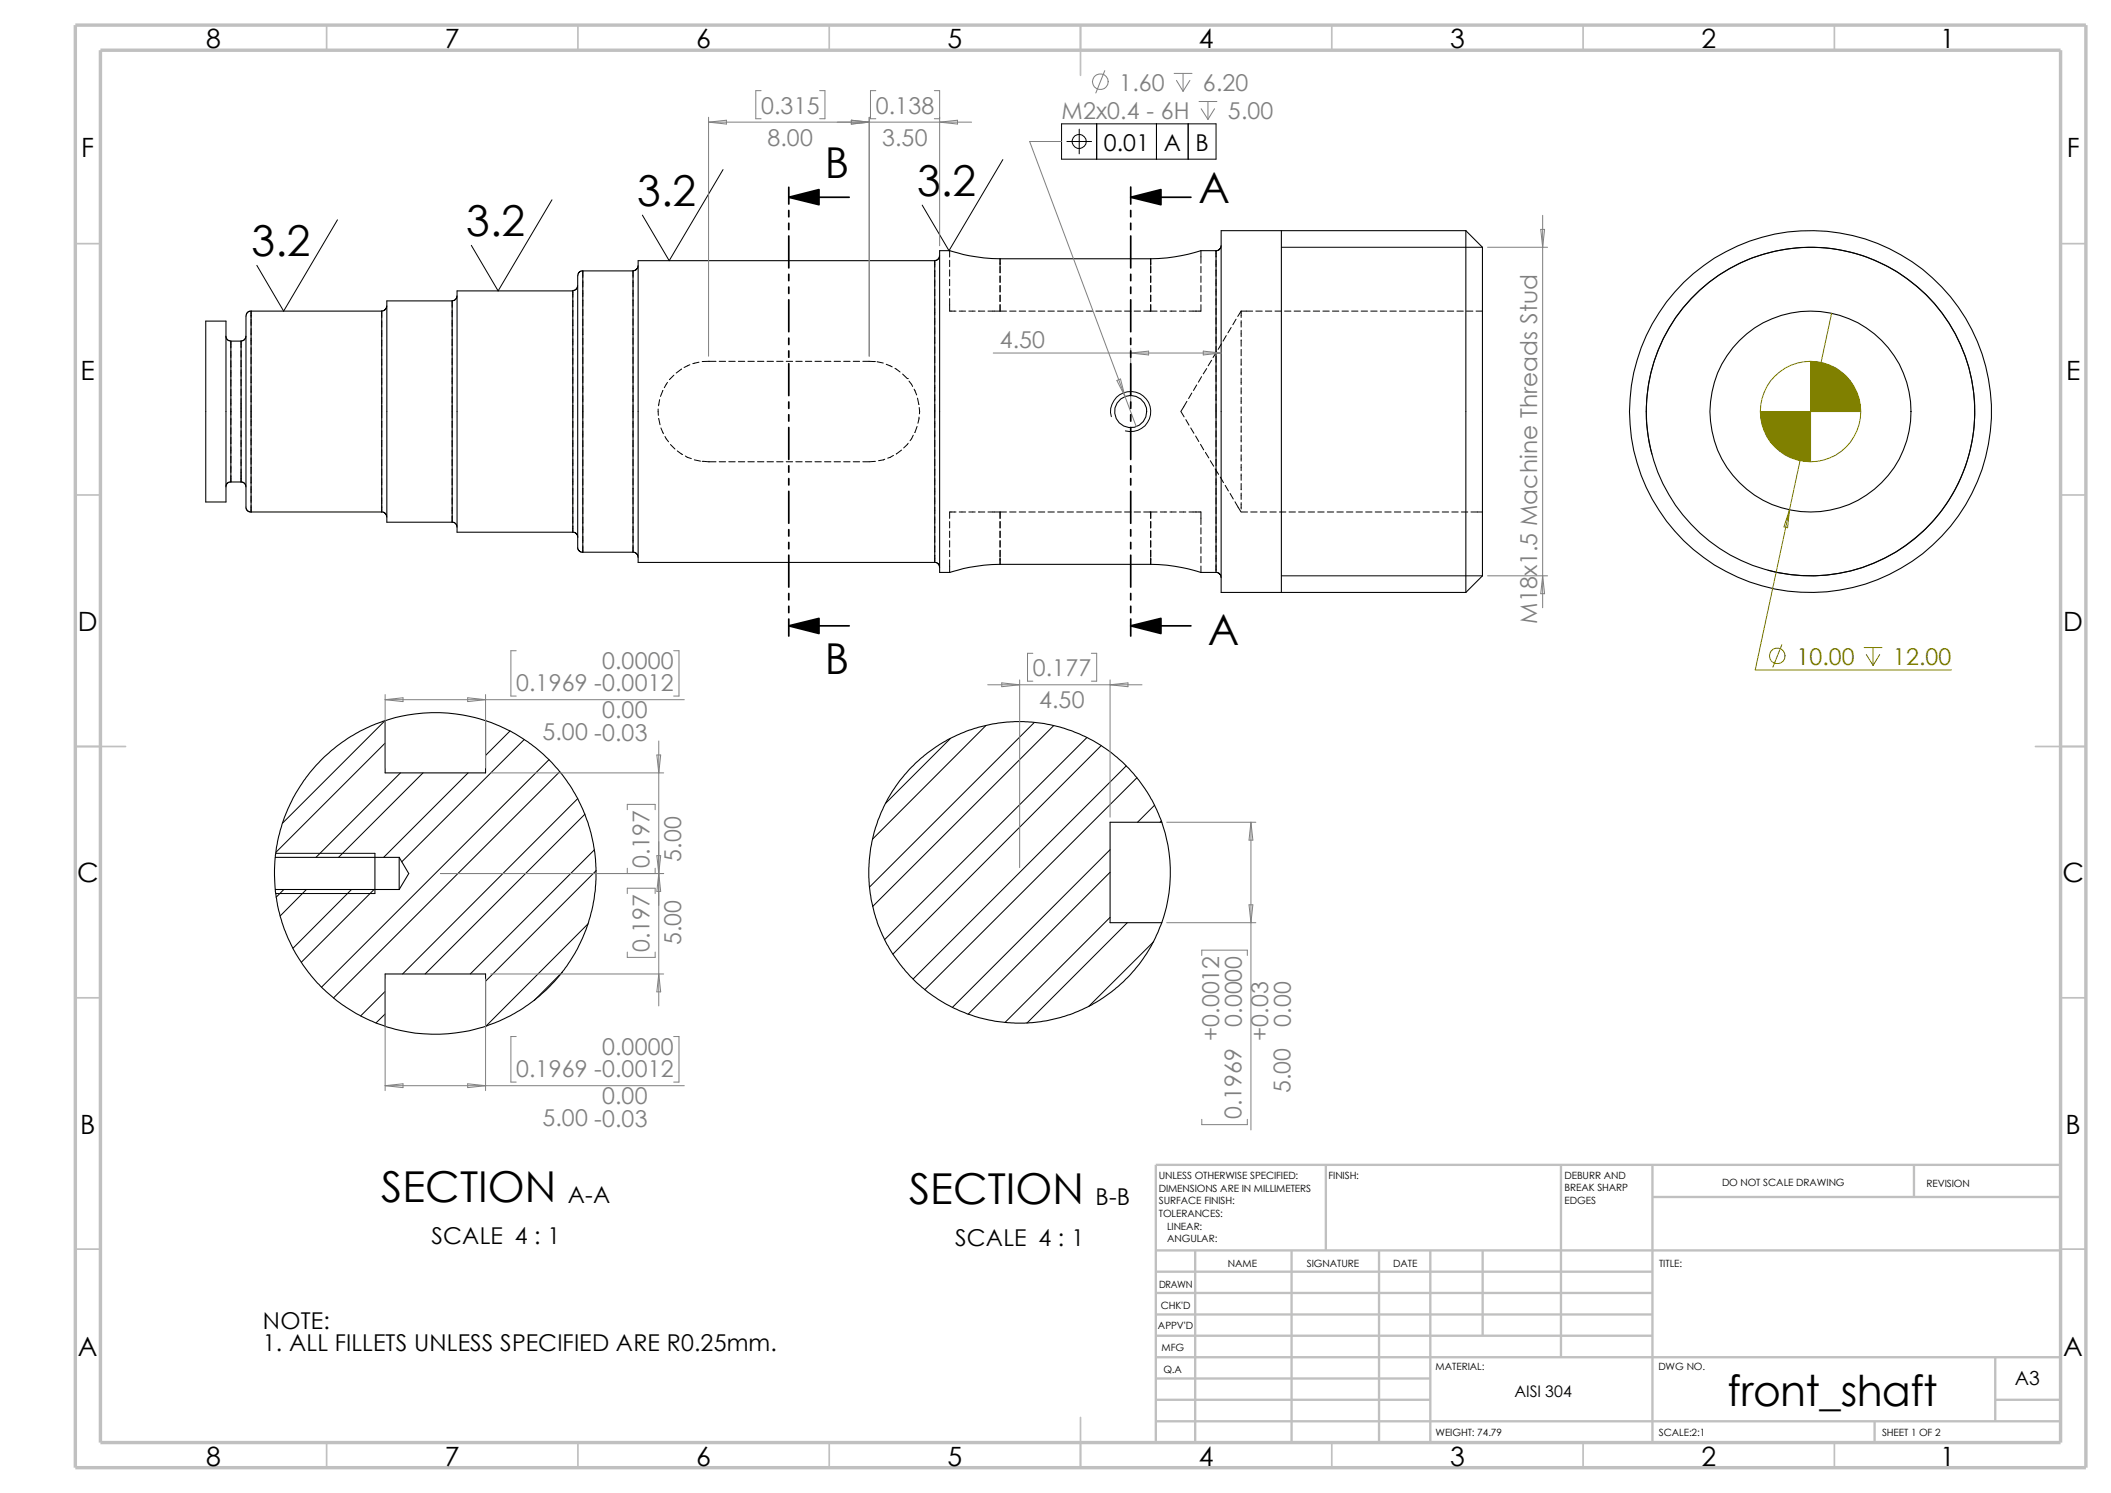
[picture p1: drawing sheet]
<svg xmlns="http://www.w3.org/2000/svg" width="420mm" height="297mm" viewBox="0 0 420 297" stroke-linecap="round" stroke-linejoin="round" font-family="sans-serif">
<g fill="none" stroke="#c0c0c0" stroke-width=".34">
<path d="M65 5v5M115 5v5M165 5v5M215 5v10M265 5v5M315 5v5M365 5v5M15 48.5h5M410 48.5h5M15 98.5h5M410 98.5h5M15 148.5h10"/>
<path d="M405 148.5h10M15 198.5h5M410 198.5h5M15 248.5h5M410 248.5h5M65 287v5M115 287v5M165 287v5M215 282v10M265 287v5M315 287v5M365 287v5"/>
</g>
<g fill="none" stroke="#c0c0c0" stroke-width=".47">
<path d="M263.8 231.7v17.1M310.6 231.7v38.3M328.8 238.1h81.2M328.8 231.7v55.3M380.8 231.7v6.4M410 231.7h-180v55.3M230 253h98.8M230 257.2h98.8M230 248.8h180M237.8 248.8v38.2M257 248.8v38.2M274.4 248.8v38.2"/>
<path d="M284.6 248.8v38.2M295 248.8v16.9M230 278.5h54.6M230 270h180M230 274.2h54.6M230 261.5h98.8M230 265.7h98.8M397 278.5h13M397 270v12.7M230 282.7h180M373 282.7v4.3"/>
</g>
<path d="M15 5h400v287h-400zM20 10h390v277h-390z" fill="none" stroke="#c0c0c0" stroke-width=".68" stroke-linecap="butt"/>
<g fill="none" stroke="#000" stroke-width=".2">
<path d="M109.8 39.8l-10.7 18.1-5.3-9.1M143.8 33.7l-10.7 18.2-5.3-9.1M199.5 31.7l-10.7 18.2-5.3-9.1M211.2 24.6h30.7v7.1h-30.7zM212.3 28.2h4.9M214.7 25.7v4.9M218.2 24.6v7.1M230.1 24.6v7.1M236.4 24.6v7.1M67.1 43.7l-10.7 18.2-5.3-9.1M90 59.9v1.2M114 57.9v1.2"/>
<path d="M114 59.8v1.2M116 53.9v1.3M116 55.8v1.3M116 57.7v1.3M116 59.6v1.3M125.9 53.9v1.3M125.9 55.8v1.3M125.9 57.7v1.3M125.9 59.6v1.3M186 51.9v1.2M186 53.8v1.2M186 55.7v1.2"/>
<path d="M186 57.6v1.2M186 59.5v1.2M188.9 59.4v2.5h1.3M188.9 49.9v1.2M188.9 51.8v1.2M188.9 53.7v1.2M188.9 55.6v1.3M188.9 57.5v1.3M199 51.5v1.2M199 53v1.3M199 54.9v1.3M199 56.8v1.3"/>
<path d="M199 58.7v1.3M228.9 51.5v1.2M228.9 53v1.3M228.9 54.9v1.3M228.9 56.8v1.3M228.9 58.7v1.3M238.9 49.9v2.5M238.9 53v1.3M238.9 54.9v1.3M238.9 56.8v1.3M238.9 58.7v1.3M241.9 49.9v1.2"/>
<path d="M241.9 51.8v1.2M241.9 53.7v1.2M241.9 55.6v1.3M241.9 57.5v1.3M241.9 59.4v1.3M254.9 49.2h40M45.9 67.9v1.3M45.9 69.8v1.3M45.9 71.8v1.2M45.9 73.7v1.2M45.9 75.6v1.2M45.9 77.5v1.2"/>
<path d="M45.9 79.4v1.2M48 67.9v1.2M48 69.8v1.2M48 71.7v1.2M48 73.6v1.2M48 75.5v1.3M48 77.4v1.3M48 79.3v3.8M50 61.9v1.3M50 63.5v1.2M50 65.4v1.2M50 67.3v1.2"/>
<path d="M50 69.2v1.2M50 71.1v1.2M50 73v1.3M50 74.9v1.3M50 76.8v1.3M50 78.7v1.3M75.9 61.9v1.3M75.9 63.8v1.3M75.9 65.7v1.3M75.9 67.6v1.3M75.9 69.5v1.3M75.9 71.4v1.3"/>
<path d="M75.9 73.3v1.3M75.9 75.2v1.3M75.9 77.1v1.3M75.9 79v1.3M90 61.8v1.2M90 63.7v1.2M90 65.6v1.2M90 67.5v1.2M90 69.4v1.3M90 71.3v1.3M90 73.2v1.3M90 75.1v1.3"/>
<path d="M90 77v1.3M90 78.9v1.3M114 61.7v1.2M114 63.6v1.3M114 65.5v1.3M114 67.4v1.3M114 69.3v1.3M114 71.2v1.3M114 73.1v1.3M114 75v1.3M114 76.9v1.3M114 78.8v1.3"/>
<path d="M116 61.6v1.2M116 63.5v1.2M116 65.4v1.2M116 67.3v1.2M116 69.2v1.2M116 71.1v1.2M116 73v1.3M116 74.9v1.3M116 76.8v1.3M116 78.7v1.3M125.9 61.5v1.3M125.9 63.4v1.3"/>
<path d="M125.9 65.3v1.3M125.9 67.2v1.3M125.9 69.1v1.3M125.9 71v1.3M125.9 72.9v1.3M125.9 74.8v1.3M125.9 76.8v1.2M125.9 78.7v1.2M131.2 79.5l-.2 1.2M131.9 77.7l-.5 1.2M132.8 76.1l-.6 1M134.1 74.6l-.9 .9"/>
<path d="M135.6 73.4l-1.1 .8M137.2 72.6l-1.1 .5M139.1 72.1l-1.3 .2M142.5 71.9h-2.8M143.1 71.9h1.3M145 71.9h1.3M146.9 71.9h1.3M148.8 71.9h1.3M150.7 71.9h1.3M152.6 71.9h1.3M154.5 71.9h1.3M156.4 71.9h1.3"/>
<path d="M158.3 71.9h1.3M160.2 71.9h1.3M162.1 71.9h1.3M164 71.9h1.3M165.9 71.9h1.3M167.9 71.9h1.2M169.8 71.9h1.2M171.7 71.9h1.2M172.9 71.9h1.3M174.5 72l1.2 .2M176.3 72.5l1.2 .5M178.1 73.3l1 .7"/>
<path d="M179.6 74.4l.9 .9M180.5 75.3h.1M180.8 75.8l.8 1.1M181.9 77.4l.5 1.2M182.5 79.2l.3 1.2M186 61.4v1.3M186 63.3v1.3M186 65.2v1.3M186 67.1v1.3M186 69v1.3M186 70.9v1.3M186 72.8v1.3"/>
<path d="M186 74.7v1.3M186 76.6v1.3M186 78.5v1.3M190.8 61.9h1.3M192.7 61.9h1.3M194.6 61.9h1.3M196.6 61.9h3.6M199 60.6v1.3M200.9 61.9h1.2M202.8 61.9h1.2M204.7 61.9h1.3M206.6 61.9h1.3"/>
<path d="M208.5 61.9h1.3M210.4 61.9h1.3M212.3 61.9h1.3M214.2 61.9h1.3M216.1 61.9h1.3M218 61.9h1.3M219.9 61.9h1.3M221.8 61.9h1.3M223.7 61.9h1.3M225.6 61.9h1.3M227.5 61.9h2.7M228.9 60.6v1.3"/>
<path d="M230.8 61.9h1.3M232.7 61.9h1.3M234.7 61.9h1.2M236.1 79.8l-1.2 2M237.1 78.2l-.6 1.1M238.1 76.6l-.7 1.1M238.9 60.6v1.3h-2.3M239.1 74.9l-.7 1.1M240.1 73.3l-.7 1.1M241 71.7l-.6 1.1M241.9 61.3v1.3M241.9 63.2v1.3"/>
<path d="M241.9 65.1v1.3M241.9 67v1.3M241.9 68.9v1.3M241.9 70.8v1.3M241.9 72.7v1.3M241.9 74.6v1.3M241.9 76.5v1.3M241.9 78.4v1.3M242 70l-.7 1.1M243 68.4l-.6 1.1M244 66.8l-.7 1.1M244.9 65.2l-.6 1"/>
<path d="M245.9 63.5l-.6 1.1M246.9 61.9v1.3M246.9 63.8v1.3M246.9 65.7v1.3M246.9 67.6v1.3M246.9 69.5v1.3M246.9 71.4v1.3M246.9 73.3v1.3M246.9 75.2v1.3M246.9 77.1v1.3M246.9 79v1.3M246.9 61.9h2.3"/>
<path d="M246.9 61.9l-.6 1M249.9 61.9h1.2M251.8 61.9h1.2M253.7 61.9h1.2M255.6 61.9h1.2M257.5 61.9h1.2M259.4 61.9h1.2M261.3 61.9h1.3M263.2 61.9h1.3M265.1 61.9h1.3M267 61.9h1.3M268.9 61.9h1.3"/>
<path d="M270.8 61.9h1.3M272.7 61.9h1.3M274.6 61.9h1.3M276.5 61.9h1.3M278.4 61.9h1.3M280.3 61.9h1.3M282.2 61.9h1.3M284.1 61.9h1.3M286 61.9h1.3M288 61.9h1.2M289.9 61.9h1.2M291.8 61.9h1.2"/>
<path d="M293.7 61.9h1.2M45.9 81.3v1.2M45.9 83.2v1.3M45.9 85.1v1.3M45.9 87v1.3M45.9 88.9v1.3M45.9 90.8v1.3M45.9 92.7v1.3M45.9 94.6v1.3M48 83.8v1.2M48 85.7v1.3M48 87.6v1.3"/>
<path d="M48 89.5v1.3M48 91.4v1.3M48 93.3v2.6M50 80.6v2.5M50 83.4v1.3M50 85.3v1.3M50 87.2v1.3M50 89.2v1.2M50 91.1v1.2M50 93v1.2M50 94.9v1.2M50 96.8v1.2"/>
<path d="M50 98.7v1.2M75.9 80.6v2.5M75.9 83.8v1.2M75.9 85.7v1.3M75.9 87.6v1.3M75.9 89.5v1.3M75.9 91.4v1.3M75.9 93.3v1.3M75.9 95.2v1.3M75.9 97.1v1.3M75.9 99v1.3M90 80.6v2.5"/>
<path d="M90 83.8v1.2M90 85.7v1.3M90 87.6v1.3M90 89.5v1.3M90 91.4v1.3M90 93.3v1.3M90 95.2v1.3M90 97.1v1.3M90 99v1.3M114 80.6v2.5M114 83.8v1.2M114 85.7v1.3"/>
<path d="M114 87.6v1.3M114 89.5v1.3M114 91.4v1.3M114 93.3v1.3M114 95.2v1.3M114 97.1v1.3M114 99v1.3M116 80.6v2.6M116 83.8v1.3M116 85.7v1.3M116 87.6v1.3M116 89.5v1.3"/>
<path d="M116 91.4v1.3M116 93.3v1.3M116 95.2v1.3M116 97.2v1.2M116 99.1v1.2M125.9 80.6v2.5M125.9 83.8v1.2M125.9 85.7v1.3M125.9 87.6v1.3M125.9 89.5v1.3M125.9 91.4v1.3M125.9 93.3v1.3"/>
<path d="M125.9 95.2v1.3M125.9 97.1v1.3M125.9 99v1.3M130.9 81.4l.1 1.2M131 83.3l.3 1.2M131.5 85.1l.5 1.2M132.3 86.8l.7 1.1M133.4 88.4l.9 .9M134.7 89.7l1.1 .7M136.4 90.7l1.1 .5M138.1 91.5l1.3 .2M139.7 91.8l2.8 .1"/>
<path d="M143.1 91.9h1.3M145 91.9h1.3M146.9 91.9h1.3M148.8 91.9h1.3M150.7 91.9h1.3M152.6 91.9h1.3M154.5 91.9h1.3M156.4 91.9h1.3M158.3 91.9h1.3M160.2 91.9h1.3M162.1 91.9h1.3M164 91.9h1.3"/>
<path d="M165.9 91.9h1.3M167.9 91.9h1.2M169.8 91.9h1.2M174.2 91.8l-2.5 .1M176 91.4l-1.2 .3M177.8 90.6l-1.2 .5M179.4 89.5l-1.1 .8M180.7 88.2l-.9 .9M181.7 86.6l-.6 1.1M182.5 84.8l-.5 1.2M182.8 83l-.2 1.2M182.9 81.1v1.2"/>
<path d="M186 80.4v2.7M186 83.8v1.2M186 85.7v1.3M186 87.6v1.3M186 89.5v1.3M186 91.4v1.3M186 93.3v1.3M186 95.2v1.3M186 97.1v1.3M186 99v1.3M221.1 82.9a4 4 0 0 1 3.5-5 4 4 0 0 1 4.3 4.4 4 4 0 0 1-5 3.4M234.9 81.9l.7 1"/>
<path d="M235.9 83.5l.7 1.1M236.9 85.1l.6 1.1M237.9 86.7l.6 1.1M238.8 88.4l.7 1.1M239.8 90l.7 1.1M240.8 91.7l.7 1.1M241.8 93.3l.6 1.1M241.9 80.3v2.8M241.9 83.8v1.2M241.9 85.7v1.3M241.9 87.6v1.3M241.9 89.5v1.3"/>
<path d="M241.9 91.4v1.3M241.9 93.3v1.3M241.9 95.2v1.3M241.9 97.1v1.3M241.9 99v1.3M242.8 94.9l.6 1.1M243.8 96.6l.6 1.1M244.7 98.2l.7 1.1M245.7 99.8l1.2 2M246.9 80.9v1.3M246.9 82.8v1.3M246.9 84.8v1.2"/>
<path d="M246.9 86.7v1.2M246.9 88.6v1.2M246.9 90.5v1.2M246.9 92.4v1.2M246.9 94.3v1.2M246.9 96.2v1.3M246.9 98.1v1.3M246.9 100v1.3M328.6 90.3a32.7 32.7 0 0 1 28.8-41 32.7 32.7 0 0 1 35.4 35.4 32.7 32.7 0 0 1-41.1 28.8M50 100.6v1.3M75.9 100.6v1.3M90 100.9v1.3"/>
<path d="M90 102.6v1.3M114 100.9v1.3M114 102.8v1.3M114 104.6v1.3M116 101v1.2M116 102.9v1.2M116 104.8v1.2M116 106.7v1.2M116 108.6v1.3M125.9 100.9v1.3M125.9 102.8v1.3M125.9 104.7v1.3"/>
<path d="M125.9 106.6v1.3M125.9 108.5v1.3M186 100.9v1.3M186 102.8v1.3M186 104.7v1.3M186 106.6v1.3M186 108.5v1.3M186 110.4v1.3M188.9 103.8v1.2M188.9 105.7v1.2M188.9 107.6v1.2M188.9 109.5v1.2"/>
<path d="M188.9 111.4v2.5M190.2 101.9h-1.3v1.2M190.8 101.9h1.3M192.7 101.9h1.3M194.6 101.9h1.3M196.6 101.9h3.6M199 101.9v1.2M199 103.8v1.2M199 105.7v1.2M199 107.6v1.2M199 109.5v1.2M199 111v1.3"/>
<path d="M200.9 101.9h1.2M202.8 101.9h1.2M204.7 101.9h1.3M206.6 101.9h1.3M208.5 101.9h1.3M210.4 101.9h1.3M212.3 101.9h1.3M214.2 101.9h1.3M216.1 101.9h1.3M218 101.9h1.3M219.9 101.9h1.3M221.8 101.9h1.3"/>
<path d="M223.7 101.9h1.3M225.6 101.9h1.3M227.5 101.9h2.7M228.9 101.9v1.2M228.9 103.8v1.2M228.9 105.7v1.2M228.9 107.6v1.2M228.9 109.5v1.2M228.9 111v1.3M230.8 101.9h1.3M232.7 101.9h1.3M234.7 101.9h1.2"/>
<path d="M236.6 101.9h2.3v2.5M238.9 105v1.3M238.9 106.9v1.3M238.9 108.8v1.3M238.9 110.7v1.3M238.9 112.6v1.3M241.9 100.9v1.3M241.9 102.8v1.3M241.9 104.7v1.3M241.9 106.6v1.3M241.9 108.5v1.3M241.9 110.4v1.3"/>
<path d="M241.9 112.4v1.2M246.9 101.9h1.3M248.8 101.9h1.3M250.7 101.9h1.3M252.6 101.9h1.3M254.6 101.9h1.2M254.9 114.6h40M256.5 101.9h1.2M258.4 101.9h1.2M260.3 101.9h1.2M262.2 101.9h1.2M264.1 101.9h1.2"/>
<path d="M266 101.9h1.3M267.9 101.9h1.3M269.8 101.9h1.3M271.7 101.9h1.3M273.6 101.9h1.3M275.5 101.9h1.3M277.4 101.9h1.3M279.3 101.9h1.3M281.2 101.9h1.3M283.1 101.9h1.3M285 101.9h1.3M286.9 101.9h1.3"/>
<path d="M288.8 101.9h1.3M290.7 101.9h1.3M292.7 101.9h2.2M76.6 143.4l-20.4 20.3M76.6 147.8l-21.7 21.7M79.7 153.8l-16.8 16.8M84.2 153.8l-16.8 16.8M93.1 153.8l-16.8 16.8M101.5 145.4l-4.9 4.9M104.3 147.1l-24.4 24.3M109.2 151.1l-45.2 45.3M111.4 153.5l-45.1 45"/>
<path d="M114.9 158.9l-34.8 34.9M189.1 146.9l-12.9 12.9M196.2 144.3l-22.6 22.6M205.8 143.7l-32.8 32.8M209.6 144.4l-36 35.9M216.2 146.7l-40.2 40.2M219.1 148.3l-41.5 41.5M224.1 152.4l-42.4 42.4M226.2 154.7l-42.2 42.2M54.9 177.8h19.7M54.9 169.8h19.7M56.5 177l-1.6 1.5"/>
<path d="M61 177l-5.2 5.2M69.9 177l-11.6 11.6M74.4 177l-14.5 14.4M116.4 162l-31.8 31.8M118.3 169l-24.7 24.8M118.6 173.2l-22 22M220.9 169l-31.4 31.4M220.9 173.5l-28.3 28.3M229.7 160.2l-3.4 3.4M231.1 163.3l-.3 .3M76.6 197.2l-4.8 4.9M111.9 193.4l-5.6 5.7"/>
<path d="M117 183.8l-20.4 20.4M220.9 182.5l-21 20.9M224.3 183.6l-20 19.9M229.5 187.3l-12.9 12.9M76.6 201.7l-1.8 1.8"/>
<circle cx="214.7" cy="28.1" r="1.4"/>
</g>
<g fill="none" stroke="#000" stroke-width=".21">
<path d="M90 59.9h-13v44h13M90 59.9v44M90.9 58.9l-.2 .6-.7 .4M114 57.9h-23.1v48h23.1M114 57.9v48M114.9 56.9l-.2 .6-.7 .3M116 53.9h9.9M116 53.9h-.5l-.4 .3-.2 .8v54.1l.5 .6 .6 .2M116 53.9v56h9.9M125.9 53.9v56M127 52.9l-.3 .6-.8 .4M186 51.9h-59v60h59"/>
<path d="M186 51.9v60M186.9 50.9l-.2 .6-.7 .4M241.9 49.9h-3a33.3 33.3 0 0 1-10 1.6h-29.9a32.1 32.1 0 0 1-10-1.6h-2.1v64a10.2 10.2 0 0 0 4.7-.8l4.1-.7 3.3-.1h29.9a33.3 33.3 0 0 1 10 1.6h3M241.9 49.9v64M243 48.9l-.3 .6-.8 .4M254.9 45.9v72M291.6 45.9h-48.6v72h48.6M291.6 45.9l3.3 3.3v65.4l-3.3 3.3M291.6 45.9v72M40.9 63.9h4.1v36h-4.1zM44.9 66.9l.4 .7 .6 .3M45.9 67.9h2.1"/>
<path d="M45.9 67.9v28h2.1M48 67.9v28M48.9 66.9l-.2 .6-.7 .4M50 61.9h25.9M50 61.9h-.5l-.4 .3-.2 .8v38.1l.5 .6 .6 .2M50 61.9v40h25.9M75.9 61.9v40M77 60.9l-.3 .6-.8 .4M45.9 95.8l-.4 .1-.4 .3-.1 .7M48 95.9h.3l.4 .3 .2 .7M75.9 101.9h.4l.4 .3 .3 .7M90 103.9h.3l.4 .3 .2 .7"/>
<path d="M114 105.9h.3l.4 .3 .3 .7M125.9 109.9h.4l.4 .3 .3 .7M186 111.9h.4l.3 .3 .2 .7M241.9 113.9h.4l.4 .3 .3 .7M76.6 143.4a31.8 31.8 0 0 0-21.8 27.2M76.6 143.4a31.7 31.7 0 0 1 20 0v10.4h-20zM96.6 143.3l.8 .3a32 32 0 0 1 21.2 30.6 32 32 0 0 1-22 30M54.8 177h24.6M54.8 170.6h24.6M54.8 170.6a28.8 28.8 0 0 0 0 6.4M54.8 177a31.9 31.9 0 0 0 21.8 27.1M74.6 169.8v8"/>
<path d="M79.4 170.6v6.4M79.4 170.6l1.9 3.2-1.9 3.2M231.1 163.6a30.1 30.1 0 0 1 0 20M231.1 163.6l-.5-1.4a30 30 0 0 0-46.4-12.1 30 30 0 0 0 1.2 47.9 30 30 0 0 0 45.7-14.4M231.1 163.6h-10.2v20h10.2M76.6 193.8h20v10.4a32.4 32.4 0 0 1-20 0z"/>
<circle cx="224.9" cy="81.9" r="3.2"/>
<circle cx="360.2" cy="81.9" r="36"/>
<circle cx="360.2" cy="81.9" r="20"/>
<circle cx="360.2" cy="81.9" r="32.7"/>
</g>
<g fill="none" stroke="#808080" stroke-width=".2">
<path d="M151.4 18h-1v5.6h1M163.1 18h1v5.6h-1M174.2 18h-1v5.6h1M185.9 18h1v30.9M219.8 14.1l-1.8 4.4M233.6 14.6h3.6M234.1 16l1.3 2.2M235.4 14.6v3.6M236.7 16l-1.3 2.2M141 24.3l3.5-.4v.8zM141 23.3v47.6M141 24.3h52.3"/>
<path d="M169.4 23.9l3.5 .4-3.5 .4zM172.9 23.3v47.6M185.9 23.6h1M186.9 24.3l3.6-.4v.8zM211.2 28.2h-6.3l18.9 50.7M238.5 20.2h3.6M239 21.6l1.3 2.1M240.3 20.2v3.5M241.6 21.6l-1.3 2.1M296 49.2h11.9M306.5 45.6h.8l-.4 3.6zM306.9 42.8v78.1"/>
<path d="M197.6 70.2h45.4M222.2 75.7l.7-.3 .9 3.5zM223.8 78.9l2.3 6M225 70.2l3.5-.4v.8zM225 69.3v11.6M239.4 69.8l3.6 .4-3.6 .4zM296 114.6h11.9M306.9 114.6l.4 3.5h-.8zM76.6 139.2l3.6-.4v.8zM76.6 138.2v14.6M76.6 139.2h59.5M93 138.8l3.6 .4-3.6 .4z"/>
<path d="M96.6 138.2v14.6M102.7 129.5h-1.1v9h1.1M134 129.5h1.1v9h-1.1M196.5 136.2h30.7M199.3 135.8l3.6 .4-3.6 .4zM202.9 135.3v37.3M205.5 130h-1.1v5.5h1.1M217.1 130h1.1v5.5h-1.1M220.9 135.3v27.3M220.9 136.2l3.5-.4v.8zM97.6 153.8h34.4M130.7 150.2h.7l-.3 3.6z"/>
<path d="M131.1 147.4v52.7M87.6 173.8h44.4M124.8 161.1v-1.1h5.5v1.1M124.8 172.7v1.1M124.8 177.8v-1.1h5.5v1.1M130.3 172.7v1.1M130.7 170.2h.7l-.7 7.1h.7zM232.1 163.6h17.8M248.9 163.6l.4 3.5h-.8zM248.9 163.6v61.2M76.6 194.8v22.2M96.6 194.8v22.2"/>
<path d="M97.6 193.8h34.4M124.8 189.4v1.1h5.5v-1.1M131.1 193.8l.3 3.5h-.7zM232.1 183.6h17.8M239.1 190.1v-1.1h9.1v1.1M248.5 180h.8l-.4 3.6zM76.6 216l3.6-.4v.8zM76.6 216h59.5M93 215.6l3.6 .4-3.6 .4zM102.7 206.2h-1.1v9.1h1.1M134 206.2h1.1v9.1h-1.1M239.1 222.7v1h9.1v-1"/>
<circle cx="218.9" cy="16.3" r="1.56"/>
</g>
<g fill="#808000" stroke="#808000" stroke-width=".2">
<path d="M350.2 81.9h10v10a10 10 0 0 1-10-10z" fill-rule="evenodd"/>
<path d="M360.2 71.9a10 10 0 0 1 10 10h-10z" fill-rule="evenodd"/>
</g>
<g fill="none" stroke="#808000" stroke-width=".2">
<path d="M360.2 71.9a10 10 0 0 0-10 10M364.4 62.3l-8.4 39.1M370.2 81.9a10 10 0 0 1-10 10M356 101.4l-6.8 31.9h39M356 101.4l-.4 3.6-.7-.2zM354.5 128.3l-1.8 4.4M370.9 128.8h3.5M371.3 130.2l1.4 2.2M372.7 128.8v3.6M374 130.2l-1.3 2.2"/>
<circle cx="353.6" cy="130.5" r="1.56"/>
</g>
<path d="M156.9 39.2l6-1.5v3zM225 39.2l6-1.5v3zM156.9 124.5l6-1.5v3zM225 124.5l6-1.5v3z" fill="#000" stroke="#000" stroke-width=".34"/>
<g fill="none" stroke="#000" stroke-width=".34">
<path d="M156.9 39.2h12.1M156.9 37.3v3.3M225 39.2h11.9M225 37.2v3.4M156.9 41.9v1.2M156.9 44.4v1.3M156.9 46.9v6.4M156.9 54.6v1.2M156.9 57.1v1.3M156.9 59.6v6.4M225 41.9v1.2M225 44.4v1.3"/>
<path d="M225 46.9v6.4M225 54.6v1.2M225 57.1v1.3M225 59.6v6.4M156.9 67.3v1.2M156.9 69.8v1.3M156.9 72.3v6.4M156.9 80v1.2M225 67.3v1.2M225 69.8v1.3M225 72.3v6.4M225 80v1.2"/>
<path d="M156.9 82.5v1.3M156.9 85v6.4M156.9 92.7v1.2M156.9 95.2v1.3M156.9 97.7v6.4M225 82.5v1.3M225 85v6.4M225 92.7v1.2M225 95.2v1.3M225 97.7v6.4M156.9 105.4v1.2M156.9 107.9v1.3"/>
<path d="M156.9 110.4v6.4M156.9 118.1v1.2M225 105.4v1.2M225 107.9v1.3M225 110.4v6.4M225 118.1v1.2M156.9 124.5h12.1M156.9 120.6v1.3M156.9 123.1v3.4M225 124.5h11.9M225 120.6v1.3M225 123.1v3.4"/>
</g>
<g font-size="8.5">
<text x="164.1" y="35.4">B</text>
<text x="126.8" y="40.9">3.2</text>
<text x="182.5" y="38.9">3.2</text>
<text x="238.5" y="40.3">A</text>
<text x="92.8" y="46.9">3.2</text>
<text x="50" y="50.9">3.2</text>
<text x="240.3" y="128.2">A</text>
<text x="164.1" y="134.2">B</text>
<text x="75.9" y="239.1">SECTION</text>
<text x="180.8" y="239.6">SECTION</text>
<text x="343.7" y="279.7">front_shaft</text>
</g>
<g font-size="5.3">
<text x="41" y="9.6">8</text>
<text x="88.5" y="9.6">7</text>
<text x="138.5" y="9.6">6</text>
<text x="188.5" y="9.6">5</text>
<text x="238.5" y="9.6">4</text>
<text x="288.5" y="9.6">3</text>
<text x="338.5" y="9.6">2</text>
<text x="386" y="9.6">1</text>
<text x="16.2" y="31.3">F</text>
<text x="411.2" y="31.3">F</text>
<text x="16" y="75.6">E</text>
<text x="411" y="75.6">E</text>
<text x="15.5" y="125.6">D</text>
<text x="410.5" y="125.6">D</text>
<text x="15.3" y="175.6">C</text>
<text x="410.3" y="175.6">C</text>
<text x="16" y="225.6">B</text>
<text x="411" y="225.6">B</text>
<text x="15.5" y="269.8">A</text>
<text x="410.5" y="269.8">A</text>
<text x="41" y="291.6">8</text>
<text x="88.5" y="291.6">7</text>
<text x="138.5" y="291.6">6</text>
<text x="188.5" y="291.6">5</text>
<text x="238.5" y="291.6">4</text>
<text x="288.5" y="291.6">3</text>
<text x="338.5" y="291.6">2</text>
<text x="386" y="291.6">1</text>
</g>
<g font-size="4.6" fill="#808080">
<text x="151.4" y="22.7">0.315</text>
<text x="174.2" y="22.7">0.138</text>
<text x="211.2" y="23.7">M2x0.4 - 6H</text>
<text x="222.7" y="18">1.60</text>
<text x="239.3" y="18">6.20</text>
<text x="244.3" y="23.7">5.00</text>
<text x="152.7" y="29">8.00</text>
<text x="175.5" y="29">3.50</text>
<text x="198.9" y="69.3">4.50</text>
<text x="305.8" y="124.1" transform="rotate(-90 305.8 124.1)">M18x1.5 Machine Threads Stud</text>
<text x="102.7" y="137.5">0.1969 -0.0012</text>
<text x="119.8" y="133">0.0000</text>
<text x="205.5" y="134.6">0.177</text>
<text x="119.8" y="142.8">0.00</text>
<text x="206.8" y="140.8">4.50</text>
<text x="107.9" y="147.3">5.00 -0.03</text>
<text x="129.2" y="172.7" transform="rotate(-90 129.2 172.7)">0.197</text>
<text x="135.5" y="171.4" transform="rotate(-90 135.5 171.4)">5.00</text>
<text x="129.2" y="189.4" transform="rotate(-90 129.2 189.4)">0.197</text>
<text x="135.5" y="188.1" transform="rotate(-90 135.5 188.1)">5.00</text>
<text x="119.8" y="209.8">0.0000</text>
<text x="242.5" y="207.1" transform="rotate(-90 242.5 207.1)">+0.0012</text>
<text x="247.1" y="204.3" transform="rotate(-90 247.1 204.3)">0.0000</text>
<text x="252.3" y="207.1" transform="rotate(-90 252.3 207.1)">+0.03</text>
<text x="256.8" y="204.3" transform="rotate(-90 256.8 204.3)">0.00</text>
<text x="102.7" y="214.3">0.1969 -0.0012</text>
<text x="119.8" y="219.6">0.00</text>
<text x="256.8" y="217.5" transform="rotate(-90 256.8 217.5)">5.00</text>
<text x="107.9" y="224">5.00 -0.03</text>
<text x="247" y="222.7" transform="rotate(-90 247 222.7)">0.1969</text>
</g>
<g font-size="4.6">
<text x="219.6" y="30">0.01</text>
<text x="231.5" y="30">A</text>
<text x="237.8" y="30">B</text>
<text x="113" y="239.2">A-A</text>
<text x="218" y="239.7">B-B</text>
<text x="85.9" y="247.4">SCALE 4 : 1</text>
<text x="190" y="247.9">SCALE 4 : 1</text>
<text x="52.3" y="264.3">NOTE:</text>
<text x="52.3" y="268.8">1. ALL FILLETS UNLESS SPECIFIED ARE R0.25mm.</text>
</g>
<g font-size="4.6" fill="#808000">
<text x="357.4" y="132.3">10.00</text>
<text x="376.6" y="132.3">12.00</text>
</g>
<text font-size="3.9" x="400.9" y="275.5">A3</text>
<text font-size="3.2" x="301.3" y="277.9">AISI 304</text>
<g font-size="2">
<text x="230.5" y="234.6">UNLESS OTHERWISE SPECIFIED:</text>
<text x="230.5" y="237.1">DIMENSIONS ARE IN MILLIMETERS</text>
<text x="230.5" y="239.6">SURFACE FINISH:</text>
<text x="264.3" y="234.6">FINISH:</text>
<text x="311.3" y="239.5">EDGES</text>
<text x="311.3" y="234.5">DEBURR AND</text>
<text x="311.3" y="237">BREAK SHARP</text>
<text x="342.6" y="236">DO NOT SCALE DRAWING</text>
<text x="383.3" y="236.2">REVISION</text>
<text x="230.5" y="242.1">TOLERANCES:</text>
<text x="232.2" y="244.6">LINEAR:</text>
<text x="232.2" y="247.1">ANGULAR:</text>
<text x="260" y="252">SIGNATURE</text>
<text x="277.2" y="252">DATE</text>
<text x="330.1" y="252">TITLE:</text>
<text x="230.6" y="256.2">DRAWN</text>
<text x="244.3" y="252.1">NAME</text>
<text x="230.9" y="260.4">CHK'D</text>
<text x="230.4" y="264.5">APPV'D</text>
<text x="231.1" y="268.8">MFG</text>
<text x="231.5" y="273.1">Q.A</text>
<text x="285.6" y="272.5">MATERIAL:</text>
<text x="329.9" y="272.5">DWG NO.</text>
<text x="285.6" y="285.6">WEIGHT: 74.79</text>
<text x="330" y="285.6">SCALE:2:1</text>
<text x="374.4" y="285.6">SHEET 1 OF 2</text>
</g>
</svg>
